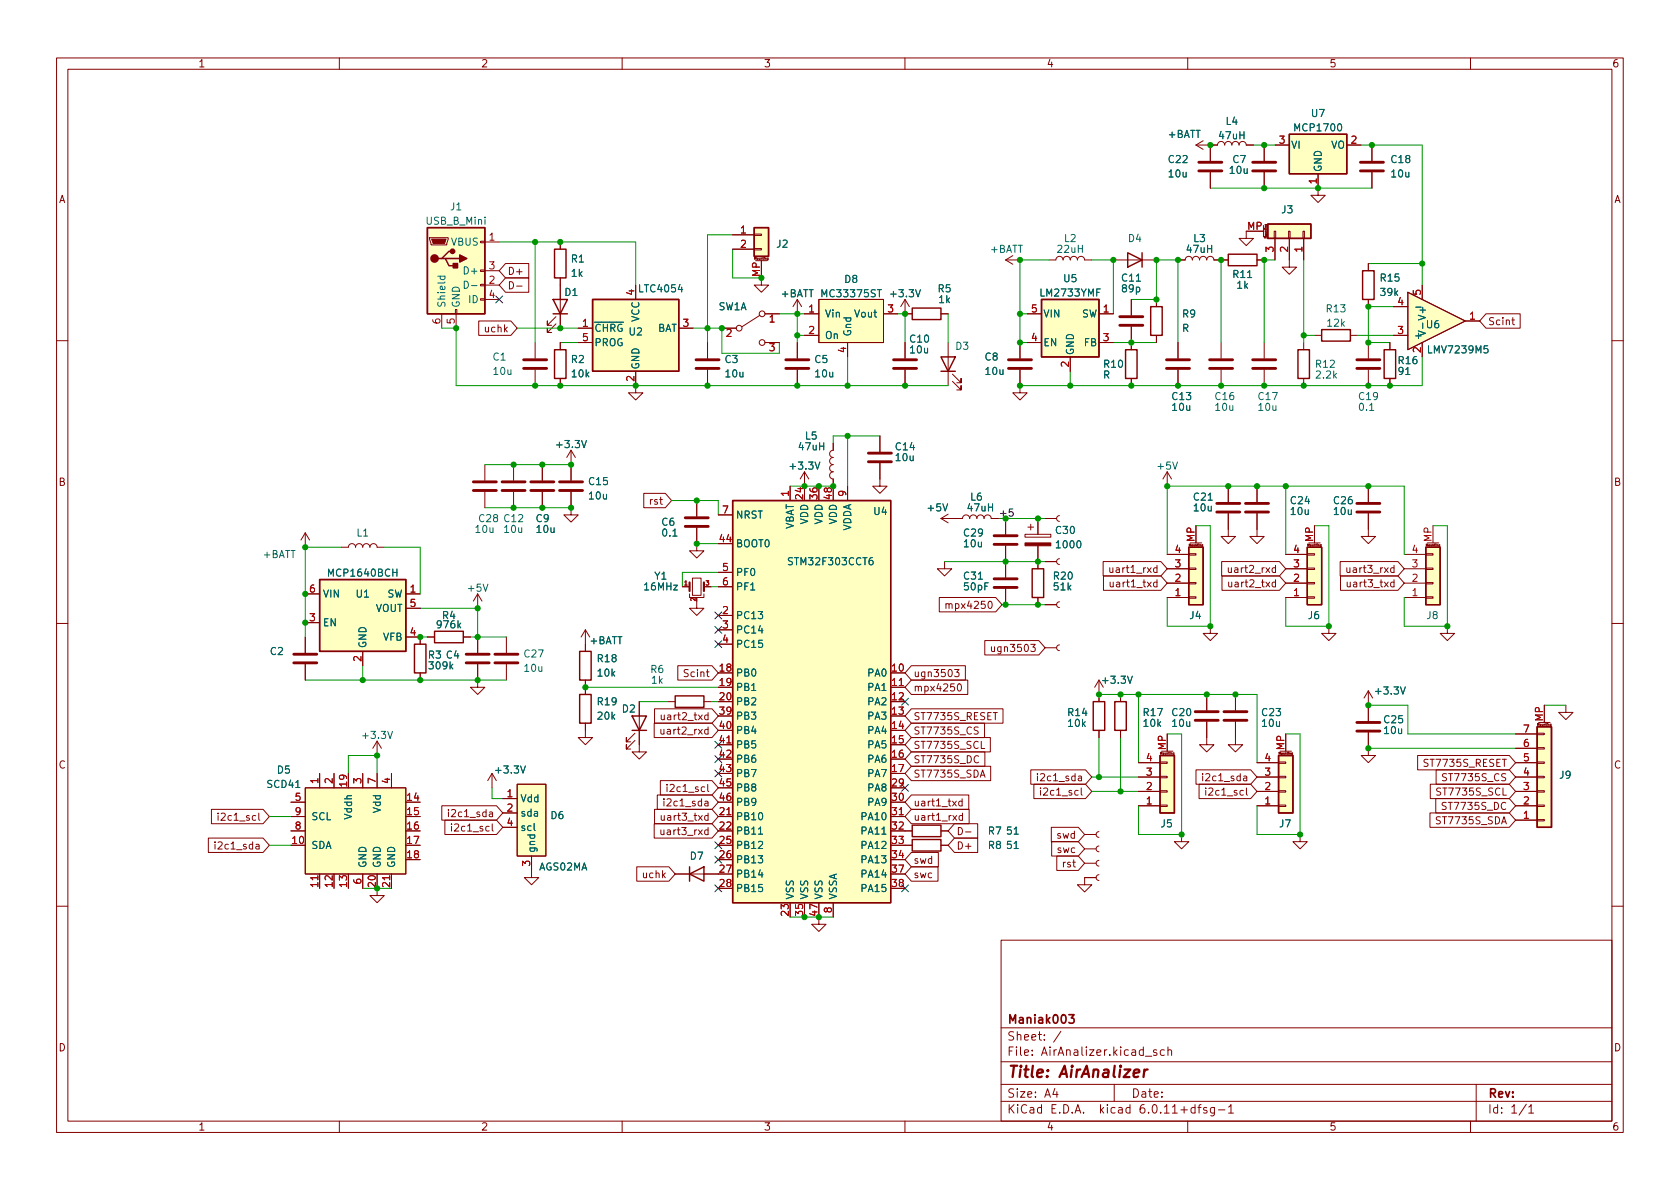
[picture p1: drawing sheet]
<svg xmlns="http://www.w3.org/2000/svg" width="297mm" height="210mm" viewBox="0 0 297 210" stroke-linecap="round" stroke-linejoin="round" font-family="sans-serif">
<g fill="none" stroke="#840000" stroke-width=".18">
<path d="M10 10.2h277v190.1h-277zM12 12.2h273v186.1h-273zM60 10.2v2M110 10.2v2M160 10.2v2M210 10.2v2M260 10.2v2M211.5 25.6h3.8a.64 .64 0 0 1 .6-.6 .64 .64 0 0 1 .6 .6 .64 .64 0 0 1 .7-.6 .64 .64 0 0 1 .6 .6 .64 .64 0 0 1 .6-.6 .64 .64 0 0 1 .7 .6 .64 .64 0 0 1 .6-.6 .64 .64 0 0 1 .6 .6h1.3M211.5 25.6l1.2 .8M212.7 24.9l-1.2 .7M214 25.6v2.8M214 30.5v2.8"/>
<path d="M223.4 39.9v2M223.5 25.6v2.8M223.5 30.5v2.8M223.9 39.7v.2l-.2-.1v-.1h.3l.1 .2M225.4 25.6h2.6M233 30.7v3.8h1.3l-1.3 1.3-1.2-1.3h1.2M238.1 25.6h2.6M242.6 25.6v2.8M242.6 30.5v2.8M75.9 42h3.3v.3l-.2 1h-2.8zM78.1 55.5v2.5M80.5 54.7h.3v.8h-.3z"/>
<path d="M80.6 55.5v2.5M84.6 56.8h5.7l1.1 1.2-1.1 1.3h-5.7zM85 52.8h.7v.3h-.7zM85 50.3h.7v.2h-.7zM85 47.7h.7v.3h-.7zM85 42.7h.7v.2h-.7zM85.7 42.8h2.6M85.7 50.4h2.6M85.7 47.9h2.6M85.7 53h2.6M89.4 49.1h4.1v2.6h-4.1l-1.1-1.3zM89.4 46.6h4.1v2.5h-4.1l-1.1-1.2z"/>
<path d="M90.1 49.8a.64 .64 0 0 1 .7 .6 .64 .64 0 0 1-.7 .7zM91.3 50.6h1M98.3 57.3l-1.5 1.5v-.8v.8h.7M98.3 56l-1.5 1.5v-.7v.7h.7M99.1 42.8v1.3M99.1 49.1v8.9M102.2 58h2.6M112.4 50.4v2.6M120 58h2.6M127.6 58h2.6M129.5 41.5h3.8M129.5 44.1h3.8"/>
<path d="M133.3 43.9h1.3v.3h-1.3zM133.3 41.4h1.3v.3h-1.3zM133.6 46.1h2M134.4 55.7l-3.2 2.1M134.6 46.1v4.3h1.3l-1.3 1.3-1.3-1.3h1.3M135.3 55.5h2.5M135.8 45.6v.3l-.2 .1M135.8 45.7h-.2l.1 .2h.1M141 53l-.8 1.2M141 53v2.5M141 53l.7 1.2M142.2 55.5h2.6"/>
<path d="M142.2 59.3h2.6M144.8 53h11.4v7.6h-11.4zM156.2 55.5h2.5M160 53v2.5h1.3M160 53l-.7 1.2M160 53l.8 1.2M166.4 55.5h1.2M177.8 46h2.5M177.8 46l1.3 .7M179.1 45.2l-1.3 .8M181.6 55.5h2.5M185.4 46h1.3a.64 .64 0 0 1 .6-.7 .64 .64 0 0 1 .7 .7 .64 .64 0 0 1 .6-.7 .64 .64 0 0 1 .6 .7 .64 .64 0 0 1 .7-.7 .64 .64 0 0 1 .6 .7 .64 .64 0 0 1 .6-.7 .64 .64 0 0 1 .7 .7h1.2"/>
<path d="M194.3 55.5h2.5M196.8 46h7.7M200 53v2.7M200 57.8v4M204.5 53v1.2M204.5 59.3v1.3M208.3 46h1.2a.64 .64 0 0 1 .7-.7 .64 .64 0 0 1 .6 .7 .64 .64 0 0 1 .7-.7 .64 .64 0 0 1 .6 .7 .64 .64 0 0 1 .6-.7 .64 .64 0 0 1 .7 .7 .64 .64 0 0 1 .6-.7 .64 .64 0 0 1 .6 .7h2.6M222.2 46h1.3M223.4 40.9h-3.1v1.3h1.3l-1.3 1.2-1.2-1.2h1.2M225.3 40.9h.3v1.3h-.3zM225.4 42.2v3.8M227.8 40.9h.3v1.3h-.3z"/>
<path d="M228 42.2v5h1.2l-1.2 1.3-1.3-1.3h1.3M230.4 40.9h.2v1.3h-.2zM230.5 42.2v3.8M232.4 59.3h1.3M238.8 59.3h1.2M241.9 46.6v1.3M241.9 53v1.2M246.4 59.3h2.5M246.4 54.2h2.5M248.9 51.7l10.2 5.1-10.2 5zM251.5 50.4v2.6M259.1 56.8h2.5"/>
<path d="M262.7 55.5h6.1v2.5h-6.1l-1.1-1.2zM267.3 56.6h.5M267.5 56.2v1l.3 .2M10 60.2h2M94.6 60.6v2.8M94.6 65.4v2.8M99.1 60.6v1.2M99.1 66.9v1.3M101 79.6v5.4M101 79.6l-.8 1.3M101 79.6l.7 1.3M102.2 60.6h2.6"/>
<path d="M112.4 65.7v3.8h1.3l-1.3 1.2-1.3-1.2h1.3M125.1 60.6v2.8M125.1 65.4v2.8M135.3 60.6h2.5M141 60.6v2.8M141 65.4v2.8M147.3 78.4v1.2a.64 .64 0 0 0-.6 .7 .64 .64 0 0 0 .6 .6 .64 .64 0 0 0-.6 .6 .64 .64 0 0 0 .6 .7 .64 .64 0 0 0-.6 .6 .64 .64 0 0 0 .6 .6 .64 .64 0 0 0-.6 .7 .64 .64 0 0 0 .6 .6v3.8M149.9 60.6v2.5M155.6 77.1v2.8M160 60.6v2.8M160 65.4v2.8M167.6 60.6v7.6"/>
<path d="M168.4 67.4l1.5 1.6v-.8v.8h-.7M168.4 66.2l1.5 1.5v-.8v.8h-.7M180.3 65.4v4.1h1.3l-1.3 1.2-1.2-1.2h1.2M180.3 60.6v2.8M181.6 60.6h2.5M189.2 63.1v2.6M194.3 60.6h2.5M200 66.9v1.3M208.3 60.6v2.8M208.3 65.4v2.8M215.9 60.6v2.8M215.9 65.4v2.8"/>
<path d="M223.5 60.6v2.8M223.5 65.4v2.8M230.5 60.6v1.2M230.5 66.9v1.3M241.9 60.6v2.8M241.9 65.4v2.8M245.7 60.6v1.2M245.7 66.9v1.3M251.5 60.6v2.5M285 60.2h2M54 94.2l-.8 1.3M54 94.2v2.6"/>
<path d="M54 94.2l.7 1.3M60.3 96.8h1.3a.64 .64 0 0 1 .6-.7 .64 .64 0 0 1 .7 .7 .64 .64 0 0 1 .6-.7 .64 .64 0 0 1 .6 .7 .64 .64 0 0 1 .7-.7 .64 .64 0 0 1 .6 .7 .64 .64 0 0 1 .6-.7 .64 .64 0 0 1 .7 .7h1.2M85.7 82.2v2.8M85.7 87v2.8M90.8 82.2v2.8M90.8 87v2.8M95.9 82.2v2.8M95.9 87v2.8M101 87v4.1h1.2l-1.2 1.2-1.3-1.2h1.3M113.8 87.2h3.8l1.1 1.3-1.1 1.3h-3.8zM123.2 93.3v4.1h1.3l-1.3 1.3-1.3-1.3h1.3M123.2 88.5v2.8"/>
<path d="M127 96.1h2.5M127 91.1h2.5M139.7 86v2.5M142.2 83.4v5.1M142.2 83.4l-.7 1.3M142.2 83.4l.8 1.3M144.8 86v2.5M149.9 86v2.5M155.6 81.9v4.1h1.2l-1.2 1.2-1.3-1.2h1.3M166.4 91.7h3.8a.64 .64 0 0 1 .6-.6 .64 .64 0 0 1 .6 .6 .64 .64 0 0 1 .7-.6 .64 .64 0 0 1 .6 .6 .64 .64 0 0 1 .7-.6 .64 .64 0 0 1 .6 .6 .64 .64 0 0 1 .6-.6 .64 .64 0 0 1 .7 .6h1.2M166.4 91.7l1.2 .8M167 99.3v1.3h1.3l-1.3 1.2-1.3-1.2h1.3"/>
<path d="M167.6 90.9l-1.2 .8M177.8 91.7v2.8M177.8 96.5v5.6M181.2 94.5h4.6v.5h-4.6zM181.7 93.2h1.1M182.2 92.7v1M183.5 91.7v2.8M183.5 96.5v4.1M184.8 91.7h2M184.8 99.3h2M187.3 91.2l-.3 .1-.2 .4 .2 .3 .3 .2M187.3 98.8l-.3 .1-.2 .4 .2 .4 .3 .1"/>
<path d="M195 99.3h10.3l1.1 1.3-1.1 1.2h-10.3zM204.6 100v1.2M206.4 83.4l-.8 1.3M206.4 83.4v2.6M206.4 83.4l.7 1.3M206.4 98h3.8M210.2 97.9h1.3v.3h-1.3zM210.4 96h2.1M211.5 93v3M212.6 96.5h-.1v-.2h.1v.3l-.1 .1M216 99.3h10.2l1.1 1.3-1.1 1.2h-10.2zM217.2 90.8v4.1h1.2l-1.2 1.2-1.3-1.2h1.3"/>
<path d="M217.2 86v2.8M222.2 90.8v4.1h1.3l-1.3 1.2-1.2-1.2h1.2M222.2 86v2.8M225.5 100v1.2M227.3 98h3.8M231.1 97.9h1.3v.3h-1.3zM231.4 96h2M232.4 93v3M233.6 96.5h-.2l.1-.2h.1v.3l-.2 .1M237 99.3h10.2l1.1 1.3-1.1 1.2h-10.2zM241.9 90.8v4.1h1.3l-1.3 1.2-1.2-1.2h1.2M241.9 86v2.8"/>
<path d="M246.5 100v1.2M248.3 98h3.8M252.1 97.9h1.3v.3h-1.3zM252.3 96h2.1M253.4 93v3M254.6 96.5h-.2v-.2h.2v.3l-.2 .1M10 110.2h2M54 105h2.5M54 110.1h2.5M54 112.6v2.8M54 117.5v2.8M64.1 115.2v2.5"/>
<path d="M71.8 112.6h2.5v1.3M71.8 105h2.5M71.8 107.6h2.5M74.3 119v1.3M75.6 112.6h1.2M81.9 112.6h1.3M84.5 117.5v4h1.2l-1.2 1.3-1.3-1.3h1.3M84.5 105v2.6M84.5 112.6v2.8M84.5 105l-.8 1.3M84.5 105l.7 1.3M89.5 112.6v2.8"/>
<path d="M89.5 117.5v2.8M103.5 111.4v3.8M103.5 111.4l-.8 1.2M103.5 111.4l.8 1.2M119.8 117.7h6.1l1.1 1.3-1.1 1.3h-6.1zM120.6 103.8h1.3M121.9 105v.7h2.6v-.7M122.4 102.2h1.6v3.1h-1.6zM123.2 106.3v1.3h1.3l-1.3 1.2-1.3-1.2h1.3M124.5 103.8h1.2M124.9 118.8h.5M125.1 118.4v1.1l.3 .2"/>
<path d="M127 119h2.5M127 108.8h2.5M127 111.4h2.5M127 113.9h2.5M127 101.2h2.5M127 103.8h2.5M157.5 119h2.5M161.1 117.7h9.6v2.6h-9.6l-1.1-1.3zM166.1 105.7h10l1.1 1.2-1.1 1.3h-10zM168.8 118.4h.8l-.5 .5 .4 .1v.5l-.2 .2-.5-.2M174.1 113.3h9.6l1.1 1.2-1.1 1.3h-9.6zM174.8 106.4l.2-.1a.68 .68 0 0 1 .4 .7 .68 .68 0 0 1-.4 .6l-.2-.1-.1-.4z"/>
<path d="M177.8 104.1v2.8M182.3 113.9h.7l-.4 .5 .4 .1v.6l-.2 .1-.5-.1M183.5 105.7v1.2M184.8 114.5h2M184.8 106.9h2M187.3 114l-.3 .2-.2 .3 .2 .4 .3 .2M187.3 106.4l-.3 .2-.2 .3 .2 .4 .3 .1M195.1 101.8h10.2l1.1 1.3-1.1 1.3h-10.2zM204.6 103l-.4-.1-.2 .3 .1 .5h.5M204.6 100.5l-.4-.1-.2 .2 .1 .6h.5M204.6 102.5v1.3M206.4 105.7h3.8"/>
<path d="M206.4 103.1h3.8M206.4 100.6h3.8M210.2 100.5h1.3v.2h-1.3zM210.2 103h1.3v.2h-1.3zM210.2 105.5h1.3v.3h-1.3zM214 110.7v1.3h1.3l-1.3 1.3-1.3-1.3h1.3M216.1 101.8h10.1l1.1 1.3-1.1 1.3h-10.1zM225.5 103l-.3-.1-.3 .3 .1 .5h.5M225.5 100.5l-.3-.1-.3 .2 .1 .6h.5M225.5 102.5v1.3M227.3 105.7h3.8M227.3 103.1h3.8"/>
<path d="M227.3 100.6h3.8M231.1 100.5h1.3v.2h-1.3zM231.1 103h1.3v.2h-1.3zM231.1 105.5h1.3v.3h-1.3zM234.9 110.7v1.3h1.3l-1.3 1.3-1.2-1.3h1.2M237 101.8h10.2l1.1 1.3-1.1 1.3h-10.2zM246.5 100.5l-.4-.1-.2 .2 .1 .6h.5M246.5 103l-.4-.1-.2 .3 .1 .5h.5M246.5 102.5v1.3M248.3 105.7h3.8M248.3 103.1h3.8M248.3 100.6h3.8"/>
<path d="M252.1 100.5h1.3v.2h-1.3zM252.1 103h1.3v.2h-1.3zM252.1 105.5h1.3v.3h-1.3zM255.9 110.7v1.3h1.3l-1.3 1.3-1.3-1.3h1.3M285 110.2h2M54 139.3h17.8v15.3h-17.8zM56.5 136.8v2.5M59.1 136.8v2.5M61.6 136.8v2.5M64.1 136.8v2.5M66.7 131.1v2.5M66.7 136.8v2.5"/>
<path d="M66.7 131.1l-.8 1.2M66.7 131.1l.7 1.2M69.2 136.8v2.5M87 136.8l-.8 1.2M87 136.8v2.5M87 136.8l.8 1.2M91.4 138.7h5.1v12.7h-5.1zM103.5 127.9v2.5h1.3l-1.3 1.3-1.3-1.3h1.3M103.5 120.3v2.5M112.3 130.9l-1.6 1.6v-.8v.8h.8M112.3 129.7l-1.6 1.5v-.8v.8h.8M113 124.1v8.9h1.3l-1.3 1.2-1.2-1.2h1.2"/>
<path d="M115.7 127.9h10.2l1.1 1.3-1.1 1.2h-10.2zM115.7 125.3h10.2l1.1 1.3-1.1 1.3h-10.2zM116.8 138h9.1l1.1 1.3-1.1 1.3h-9.1zM118.1 124.1h1.3M124.5 124.1h1.2M124.6 139.2l-.4-.1-.2 .3 .1 .5h.5M125.1 138.7v1.1l.2 .2M125.2 126.5l-.4-.1-.2 .3 .1 .5h.5M125.2 129h-.4l-.2 .2 .1 .6h.5M125.2 126v1.3M125.2 128.5v1.3M127 121.5h2.5"/>
<path d="M127 124.1h2.5M127 126.6h2.5M127 129.2h2.5M127 131.7h2.5M127 134.2h2.5M127 136.8h2.5M127 139.3h2.5M157.5 121.5h2.5M157.5 124.1h2.5M157.5 126.6h2.5M157.5 129.2h2.5M157.5 131.7h2.5"/>
<path d="M157.5 134.2h2.5M157.5 136.8h2.5M157.5 139.3h2.5M161.1 127.9h13v2.5h-13l-1.1-1.2zM161.1 120.3h10v2.5h-10l-1.1-1.3zM161.1 125.3h16.2v2.6h-16.2l-1.1-1.3zM161.1 133h13v2.5h-13l-1.1-1.3zM161.1 135.5h14.1v2.5h-14.1l-1.1-1.2zM161.1 130.4h14v2.6h-14l-1.1-1.3zM169.4 121l.2-.1a.68 .68 0 0 1 .4 .7 .68 .68 0 0 1-.4 .6 .84 .84 0 0 1-.2-1.2zM173 128.6l-.5-.1-.3 .3 .2 .3 .5 .2v.4l-.2 .1h-.5M173 133.7a.6 .6 0 0 0-.8 .5 .6 .6 0 0 0 .6 .7l.2-.1"/>
<path d="M173.3 137.4l.4-1.2 .5 1.2M173.4 137.1h.6M173.5 131.1v1.3h.6M175.6 126h.7M182.3 136.1h9.6l1.1 1.3-1.1 1.3h-9.6zM182.8 138.7h9.1l1.1 1.2-1.1 1.3h-9.1zM190.6 139.8h-.3l-.3 .2 .1 .6h.5M190.7 137.3h.5v.8M191.2 139.3v1.1l.2 .2M191.2 137.5l-.4 .1-.2 .2 .2 .3 .4-.1M193.5 121.5l.8-1.2v3.8M194.3 129.2v1.2"/>
<path d="M198.1 122.8v1.3M198.1 129.2v1.2M201.3 139.9h3.8M201.3 137.4h3.8M201.3 134.9h3.8M205.1 134.7h1.3v.3h-1.3zM205.1 137.3h1.3v.2h-1.3zM205.1 139.8h1.3v.3h-1.3zM205.4 132.8h2M206.4 129.8v3M207.6 133.4h-.2v-.2l.2-.1v.3l-.2 .1M211.5 136.1h9.6l1.1 1.3-1.1 1.3h-9.6z"/>
<path d="M212 138.7h9.1l1.1 1.2-1.1 1.3h-9.1zM213.4 127.6v4.1h1.2l-1.2 1.3-1.3-1.3h1.3M213.4 122.8v2.8M218.4 127.6v4.1h1.3l-1.3 1.3-1.2-1.3h1.2M218.4 122.8v2.8M219.8 139.8h-.3l-.3 .2 .2 .6h.4M219.9 137.3h.5v.8M220.4 139.3v1.1l.2 .2M220.4 137.5l-.4 .1-.2 .2 .2 .3 .4-.1M222.2 139.9h3.9M222.2 137.4h3.9M222.2 134.9h3.9"/>
<path d="M226.1 134.7h1.2v.3h-1.2zM226.1 137.3h1.2v.2h-1.2zM226.1 139.8h1.2v.3h-1.2zM226.3 132.8h2M227.3 129.8v3M228.5 133.4h-.1v-.2l.1-.1v.3l-.1 .1M241.9 129.5v4.1h1.3l-1.3 1.3-1.2-1.3h1.2M241.9 122.2v5.3M241.9 122.2l-.7 1.2M241.9 122.2l.8 1.2M250.7 133.6h16.2l1.1 1.3-1.1 1.2h-16.2zM252.9 138.7h14l1.1 1.2-1.1 1.3h-14z"/>
<path d="M253.9 136.1h13l1.1 1.3-1.1 1.3h-13zM265.6 134.3h.7M265.7 139.3v1.3h.6M266.2 136.9l-.5-.1-.2 .2 .1 .3 .6 .3v.4l-.2 .1-.5-.1M268 139.9h3.8M268 137.4h3.8M268 134.9h3.8M268 132.3h3.8M268 129.8h3.8M271.8 129.7h1.2v.2h-1.2zM271.8 132.2h1.2v.3h-1.2zM271.8 134.7h1.2v.3h-1.2z"/>
<path d="M271.8 137.3h1.2v.2h-1.2zM271.8 139.8h1.2v.3h-1.2zM272 127.8h2.1M273 124.7v3.1M274.2 128.3h-.1v-.2h.1v.3h-.1M276.9 124.7v1.3h1.2l-1.2 1.2-1.3-1.2h1.3M36.8 148.2h9.7l1.1 1.3-1.1 1.2h-9.7zM37.4 143.1h9.1l1.1 1.3-1.1 1.3h-9.1zM45.2 144.3l-.3-.1-.3 .3 .1 .5h.5M45.3 149.4h.5v.7M45.8 143.8v1.1l.1 .2M45.8 149.6l-.4 .1-.2 .1 .2 .3h.4"/>
<path d="M51.4 144.4h2.6M51.4 146.9h2.6M51.4 149.5h2.6M51.4 141.9h2.6M56.5 154.6v2.5M59.1 154.6v2.5M61.6 154.6v2.5M64.1 154.6v2.5M66.7 154.6v3.8h1.2l-1.2 1.2-1.3-1.2h1.3M69.2 154.6v2.5M71.8 144.4h2.5M71.8 146.9h2.5"/>
<path d="M71.8 149.5h2.5M71.8 152h2.5M71.8 141.9h2.5M78.1 142.5h9.7l1.1 1.3-1.1 1.2h-9.7zM78.7 145h9.1l1.1 1.3-1.1 1.3h-9.1zM86.5 146.2l-.4-.1-.2 .3 .1 .5h.5M86.5 143.6h.5l.1 .8M87 145.7v1.1l.2 .2M87.1 143.9h-.4l-.2 .2 .2 .3h.4M88.9 141.2h2.5M88.9 143.8h2.5M88.9 146.3h2.5"/>
<path d="M94 151.4v3.8h1.2l-1.2 1.3-1.3-1.3h1.3M112.6 153.3h5.7l1.1 1.3-1.1 1.2h-5.7zM115.7 145.7h10.2l1.1 1.2-1.1 1.3h-10.2zM115.7 143.1h10.2l1.1 1.3-1.1 1.3h-10.2zM116.2 140.6h9.7l1.1 1.3-1.1 1.2h-9.7zM119.4 154.6h10.1M124.6 141.7h.5l.1 .8M125.2 146.8h-.4l-.2 .2 .1 .5h.5M125.2 142h-.4l-.2 .2 .2 .3h.4M125.2 144.3l-.4-.1-.2 .3 .1 .5h.5M125.2 143.8v1.3M125.2 146.3v1.3"/>
<path d="M127 144.4h2.5M127 146.9h2.5M127 149.5h2.5M127 152h2.5M127 157.1h2.5M127 141.9h2.5M139.7 159.6v2.6M142.2 159.6v2.6M144.8 159.6v3.8h1.2l-1.2 1.3-1.3-1.3h1.3M147.3 159.6v2.6M157.5 144.4h2.5M157.5 146.9h3.8"/>
<path d="M157.5 149.5h3.8M157.5 152h2.5M157.5 154.6h2.5M157.5 157.1h2.5M157.5 141.9h2.5M161.1 150.7h4.8v2.6h-4.8l-1.1-1.3zM161.1 153.3h4.7v2.5h-4.7l-1.1-1.2zM161.1 140.6h10.2v2.5h-10.2l-1.1-1.2zM161.1 143.1h10.3v2.6h-10.3l-1.1-1.3zM166.4 146.9h1.2M166.4 149.5h1.2M168.8 145.7h4.1v2.5h-4.1l-1.2-1.3z"/>
<path d="M168.8 148.2h4.1v2.5h-4.1l-1.2-1.2zM169.4 146.3a.64 .64 0 0 1 .8 .7 .64 .64 0 0 1-.8 .6zM170.1 141.7h-.4l-.2 .2 .1 .6h.5M170.1 141.2v1.3M170.2 144.3l-.4-.1-.2 .3 .1 .5h.5M170.2 143.8v1.3M170.7 147.1h1M185.9 146.3h4.8l1.1 1.3-1.1 1.2h-4.8zM185.9 148.8h4.8l1.1 1.3-1.1 1.3h-4.8zM186.8 151.4h3.9l1.1 1.2-1.1 1.3h-3.9zM191.8 152.6h2M191.8 147.6h2"/>
<path d="M191.8 150.1h2M193.8 155.2h-2v1.3h1.2l-1.2 1.2-1.3-1.2h1.3M194.3 152.1l-.3 .2-.2 .3 .2 .4 .3 .2M194.3 147.1l-.3 .1-.2 .4 .2 .3 .3 .2M194.3 154.7l-.3 .1-.2 .4 .2 .3 .3 .2M194.3 149.6l-.3 .1-.2 .4 .2 .4 .3 .1M201.3 142.5h3.8M205.1 142.4h1.3v.2h-1.3zM208.9 147.6v1.2h1.3l-1.3 1.3-1.3-1.3h1.3M222.2 142.5h3.9M226.1 142.4h1.2v.2h-1.2zM229.9 147.6v1.2h1.2l-1.2 1.3-1.3-1.3h1.3"/>
<path d="M252.8 143.8h14.1l1.1 1.2-1.1 1.3h-14.1zM253.9 141.2h13l1.1 1.3-1.1 1.3h-13zM265.5 145.7l.4-1.3 .4 1.3M265.6 145.3h.6M266.2 142a.6 .6 0 0 0-.8 .4 .6 .6 0 0 0 .6 .8l.2-.2M268 142.5h3.8M268 145h3.8M271.8 142.4h1.2v.2h-1.2zM271.8 144.9h1.2v.3h-1.2zM10 160.2h2M177 166.3h108v32h-108zM285 160.2h2"/>
<path d="M60 198.3v2M110 198.3v2M160 198.3v2M177 194.8h108M177 191.8h108M177 187.8h108M177 181.8h108M182.5 186.5v.1M182.5 185.7v.1M184.6 183.8v.1M184.6 183v.1M187.6 182.4l-1.3 1.9"/>
<path d="M197 191.8v3M205.9 185.7l-.5-.1-.3 .3v.4l.2 .3h.6M206.5 185.8l.2-.2 .4 .1v.9M206.5 185.1v1.5M210 198.3v2M215.4 196.3h1.2M217.2 195.8l.4-.5v1.5M217.2 196.8h.9M260 198.3v2M261 191.8v6.5M270.3 195.8l.4-.5v1.5M270.3 196.8h.9"/>
<circle cx="130.7" cy="58" r=".51"/>
<circle cx="134.7" cy="55.5" r=".51"/>
<circle cx="134.7" cy="60.6" r=".51"/>
</g>
<path d="M189 179.4h.9l-.5 .6 .4 .1v.7l-.2 .1h-.4l-.2-.1" fill="none" stroke="#840000" stroke-width=".3"/>
<g fill="none" stroke="#840000" stroke-width=".51">
<path d="M212 30.2h4M212 28.7h4M221.5 30.2h4.1M221.5 28.7h4.1M240.5 30.2h4.1M240.5 28.7h4.1M198 57.5h4.1M198 56h4.1M92.6 65.1h4M92.6 63.6h4M123.1 65.1h4M123.1 63.6h4"/>
<path d="M138.9 65.1h4.1M138.9 63.6h4.1M158 65.1h4.1M158 63.6h4.1M178.3 65.1h4.1M178.3 63.6h4.1M206.2 65.1h4.1M206.2 63.6h4.1M213.9 65.1h4M213.9 63.6h4M221.5 65.1h4.1M221.5 63.6h4.1"/>
<path d="M239.9 65.1h4.1M239.9 63.6h4.1M83.7 86.7h4.1M83.7 85.2h4.1M88.8 86.7h4M88.8 85.2h4M93.9 86.7h4M93.9 85.2h4M98.9 86.7h4.1M98.9 85.2h4.1M121.2 93.1h4M121.2 91.6h4"/>
<path d="M153.5 81.7h4.1M153.5 80.1h4.1M175.8 96.3h4M175.8 94.7h4M215.1 90.5h4.1M215.1 89h4.1M220.2 90.5h4.1M220.2 89h4.1M239.9 90.5h4.1M239.9 89h4.1M51.9 117.2h4.1M51.9 115.7h4.1"/>
<path d="M82.4 117.2h4.1M82.4 115.7h4.1M87.5 117.2h4.1M87.5 115.7h4.1M175.8 103.9h4M175.8 102.4h4M211.3 127.4h4.1M211.3 125.9h4.1M216.4 127.4h4.1M216.4 125.9h4.1M239.9 129.3h4.1M239.9 127.8h4.1"/>
</g>
<g fill="none" stroke="#006464" stroke-width=".18">
<path d="M85.8 38.4v.1M85.8 38.8v.9M236.6 22l.2-.1a.68 .68 0 0 1 .4 .6 .68 .68 0 0 1-.4 .7l-.2-.2-.1-.3zM77.4 48.8h1.3M77.9 48.8l-.1 .4 .3 .2 .5-.1v-.5M82.1 49.7a.64 .64 0 0 1 .7 .7 .64 .64 0 0 1-.7 .6zM83.4 50.5h.9M105.1 57h5.1M120.2 50.3l-.3 .9h.8M155.1 51.2h.7M155.5 51.2v1.3M161.9 51.2l.4 1.3 .4-1.3"/>
<path d="M194.5 51.1h-.6v1.3M200.9 49.7h.7M220.6 49.1h.7M250.3 54.3h1M102.8 77.9l.5 1.3 .4-1.3M242.2 72.6h.7M248.5 66.2h.8M263 61.1h-.6v.7l.2-.2 .4 .1 .1 .2-.1 .4-.1 .1-.5-.1M119 94.8h.7M144.1 81.7l.4 1.3 .5-1.3M154.3 98.6l-.4 .1a.86 .86 0 0 0 0 1.2l.4-.1 .1-.5-.3-.2-.3 .1-.1 .1M166.7 89.1l.4 1.3 .4-1.3"/>
<path d="M190.5 95.7l.2-.1a.68 .68 0 0 1 .4 .7 .68 .68 0 0 1-.4 .6l-.2-.1-.1-.4zM207.3 81.7l.5 1.3 .4-1.3M213.6 88.5h.7M69.5 101.2h.7M70.2 100.6v1.3M79.7 117.8l.4 .5M80.1 117.5l-.5 .4M81.1 110.6l.4 .4M81.5 110.2l-.5 .5M85.4 103.3l.4 1.3 .5-1.3M173 102.4h.7M199.4 119.6l.4 1.2 .4-1.2"/>
<path d="M52.3 139.3h.7M68.5 129.3l.5 1.3 .4-1.3M92 135.4l.5 1.3 .4-1.3M247.6 121.5l.4 1.2 .5-1.2M94.4 145.6v1.1l.2 .2M134.1 147.5h.7M155.9 147.5h.8M179.3 147.5h.7M179.3 150h.7"/>
</g>
<path d="M128.5 58.3l.5-.1 .3 .4-.8 .9h.8M136.2 56l.3-.3v1.3M136.1 60.8h.8l-.4 .5 .3 .1v.5l-.2 .1-.5-.1M128.5 131.4h.7M159 121.2h.7M56.2 154.9v.7M68.9 154.9v.7M128.5 144.1h.7M159 144.1h.7" fill="none" stroke="#a90000" stroke-width=".18"/>
<g fill="#ffffc2" stroke="#ffffc2" stroke-width=".18">
<path d="M144.8 53h11.4v7.6h-11.4z"/>
<path d="M129.5 88.5h28v71.1h-28z"/>
<path d="M54 139.3h17.8v15.3h-17.8z"/>
<path d="M248.9 51.7l10.2 5.1-10.2 5z"/>
<path d="M91.4 138.7h5.1v12.7h-5.1z"/>
<path d="M184.1 53h10.2v10.1h-10.2z"/>
<path d="M133.3 40.3h2.6v5h-2.6z"/>
<path d="M205.1 133.6h2.5v10.2h-2.5z"/>
<path d="M231.1 96.8h2.6v10.1h-2.6z"/>
<path d="M226.1 133.6h2.5v10.2h-2.5z"/>
<path d="M210.2 96.8h2.5v10.1h-2.5z"/>
<path d="M252.1 96.8h2.5v10.1h-2.5z"/>
<path d="M271.8 128.5h2.5v17.8h-2.5z"/>
<path d="M75.6 40.3h10.1v15.2h-10.1z"/>
<path d="M228 23.7h10.1v7h-10.1z"/>
<path d="M56.5 102.5h15.3v12.7h-15.3z"/>
<path d="M104.8 53h15.2v12.7h-15.2z"/>
<path d="M224.2 39.6h7.6v2.6h-7.6z"/>
</g>
<g fill="none" stroke="#840000" stroke-width=".25">
<path d="M224.2 39.6h7.6v2.6h-7.6zM228 23.7h10.1v7h-10.1zM75.6 40.3h10.1v15.2h-10.1zM78.1 45.7h.6l.7 1.3h1.2M78.7 45.7h2.6M80 44.4h-.6l-1.3 1.3h-.6M97.8 53h2.5l-1.2 2.5zM97.8 55.5h2.5M98 44.1h2.1v5h-2.1zM104.8 53h15.2v12.7h-15.2zM133.3 40.3h2.6v5h-2.6zM161.3 54.5h5.1v2h-5.1z"/>
<path d="M184.1 53h10.2v10.1h-10.2zM199.4 44.7l2.5 1.3-2.5 1.2zM201.9 44.7v2.5M203.5 54.2h2v5.1h-2zM217.2 45h5v2h-5zM233.7 58.3h5.1v2h-5.1zM240.9 47.9h2.1v5.1h-2.1zM98 61.8h2.1v5.1h-2.1zM166.4 63.1h2.5l-1.3 2.6zM166.4 65.7h2.5M199 61.8h2v5.1h-2zM229.5 61.8h2v5.1h-2z"/>
<path d="M244.7 61.8h2.1v5.1h-2.1zM129.5 88.5h28v71.1h-28zM210.2 96.8h2.5v10.1h-2.5zM231.1 96.8h2.6v10.1h-2.6zM252.1 96.8h2.5v10.1h-2.5zM56.5 102.5h15.3v12.7h-15.3zM73.3 113.9h2v5.1h-2zM76.8 111.6h5.1v2.1h-5.1zM102.5 115.2h2v5.1h-2zM182.5 100.6h2v5.1h-2zM102.5 122.8h2v5.1h-2zM111.8 126.6h2.5l-1.3 2.6z"/>
<path d="M111.8 129.2h2.5M119.4 123.1h5.1v2h-5.1zM193.3 124.1h2v5.1h-2zM197.1 124.1h2v5.1h-2zM205.1 133.6h2.5v10.2h-2.5zM226.1 133.6h2.5v10.2h-2.5zM271.8 128.5h2.5v17.8h-2.5zM121.9 154.6l2.6-1.3v2.5zM121.9 153.3v2.5M161.3 148.5h5.1v2h-5.1zM161.3 145.9h5.1v2h-5.1z"/>
</g>
<g fill="#840000" stroke="#840000" stroke-width=".18">
<path d="M181.2 96h4.6v.5h-4.6z"/>
<path d="M76.3 42.3h2.6l-.3 .7h-2z"/>
</g>
<g fill="#840000" stroke="#840000" stroke-width=".25">
<path d="M81.3 45.1l1.2 .6-1.2 .6z"/>
<path d="M80.1 46.6h.8v.8h-.8z"/>
<circle cx="76.8" cy="45.7" r=".63"/>
<circle cx="80" cy="44.4" r=".38"/>
</g>
<path d="M121.9 103v1.5M124.5 103v1.5" fill="none" stroke="#840000" stroke-width=".38"/>
<path d="M179.1 90h-.6l-.1 .6 .2-.1 .4 .1 .1 .1v.5l-.2 .1-.5-.1" fill="none" stroke="#0f0f0f" stroke-width=".18"/>
<g fill="none" stroke="#009600" stroke-width=".18">
<path d="M214 33.3h28.6M221.6 25.6h3.8M240.7 25.6h10.8v24.8M78.1 58h2.5v10.2h87M88.3 42.8h24.1v7.6M91.4 58h10.8M94.6 42.8v17.8M122.6 58h5v4.5h10.2v-1.9M129.5 44.1v5h5.1M129.5 41.5h-4.4v19.1M137.8 55.5h4.4M141 59.3h1.2"/>
<path d="M141 55.5v5.1M158.7 55.5h1.3v5.1M167.6 55.5v5.1M180.3 55.5h1.3M185.4 46h-5.1v14.6h1.3M193 46h3.8v9.5M200 53h4.5v-7h3.8v14.6M215.9 46v14.6M225.4 46h-1.9v14.6M230.5 46v14.6M230.5 59.3h1.9M240 59.3h6.4"/>
<path d="M241.9 46.6h9.6M246.4 54.2h-4.5v6.4h3.8M99.1 60.6h3.1M149.9 63.1v5.1M149.9 77.1v8.9M155.6 77.1h-8.3v1.3M189.2 65.7v2.5M196.8 60.6h7.7M251.5 63.1v5.1h-71.2M60.3 96.8h-6.3v15.8M67.9 96.8h6.4v8.2M85.7 89.8h15.3"/>
<path d="M85.7 82.2h15.3M118.7 88.5h8.3v2.6M123.2 96.1h3.8M139.7 86h7.6M167 99.3h17.8M177.8 91.7h7M206.4 98v-12h41.9v12M211.5 93h2.5v17.7h-7.6v-5M227.3 86v12M232.4 93h2.5v17.7h-7.6v-5M253.4 93h2.5v17.7h-7.6v-5M64.1 117.7v2.6"/>
<path d="M74.3 107.6h10.2v5M74.3 112.6h1.3M83.2 112.6h6.3M125.7 103.8h1.3M127 101.2h-6.4v2.6M177.2 106.9h7.6M54 120.3h35.5M61.6 136.8v-3.2h5.1v3.2M87 139.3v1.9h1.9M103.5 121.5h23.5M113 124.1h5.1M125.7 124.1h1.3"/>
<path d="M193 139.9h8.3M193 137.4h8.3M194.3 122.8h27.9v12.1M194.3 130.4v7M198.1 130.4v9.5M201.3 122.8v12.1M206.4 129.8h2.5v17.8h-7.6v-5.1M227.3 129.8h2.6v17.8h-7.7v-5.1M241.9 124.7h7v5.1h19.1M241.9 132.3h26.1M273 124.7h3.9M47.6 144.4h3.8"/>
<path d="M47.6 149.5h3.8M64.1 157.1h5.1M139.7 162.2h7.6"/>
</g>
<g fill="none" stroke="#000084" stroke-width=".18">
<path d="M87.7 52.3l1.2 1.3M88.9 52.3l-1.2 1.3M126.4 113.3l1.2 1.2M126.4 108.2l1.2 1.2M126.4 110.8l1.2 1.2M127.6 113.3l-1.2 1.2M127.6 108.2l-1.2 1.2M127.6 110.8l-1.2 1.2M126.4 133.6l1.2 1.2M126.4 136.2l1.2 1.2M126.4 131.1l1.2 1.2M127.6 133.6l-1.2 1.2"/>
<path d="M127.6 136.2l-1.2 1.2M127.6 131.1l-1.2 1.2M159.4 138.7l1.2 1.2M159.4 123.5l1.2 1.2M160.6 138.7l-1.2 1.2M160.6 123.5l-1.2 1.2M126.4 148.9l1.2 1.2M126.4 151.4l1.2 1.2M126.4 156.5l1.2 1.2M127.6 156.5l-1.2 1.2M127.6 148.9l-1.2 1.2M127.6 151.4l-1.2 1.2"/>
<path d="M159.4 156.5l1.2 1.2M160.6 156.5l-1.2 1.2"/>
</g>
<g fill="#009600" stroke="#009600" stroke-width=".18">
<circle cx="95.9" cy="82.2" r=".46"/>
<circle cx="90.8" cy="82.2" r=".46"/>
<circle cx="54" cy="110.1" r=".46"/>
<circle cx="54" cy="96.8" r=".46"/>
<circle cx="54" cy="105" r=".46"/>
<circle cx="74.3" cy="112.6" r=".46"/>
<circle cx="74.3" cy="120.3" r=".46"/>
<circle cx="90.8" cy="89.8" r=".46"/>
<circle cx="84.5" cy="112.6" r=".46"/>
<circle cx="84.5" cy="107.6" r=".46"/>
<circle cx="95.9" cy="89.8" r=".46"/>
<circle cx="101" cy="89.8" r=".46"/>
<circle cx="103.5" cy="121.5" r=".46"/>
<circle cx="101" cy="82.2" r=".46"/>
<circle cx="99.1" cy="58" r=".46"/>
<circle cx="99.1" cy="68.2" r=".46"/>
<circle cx="80.6" cy="58" r=".46"/>
<circle cx="94.6" cy="42.8" r=".46"/>
<circle cx="99.1" cy="42.8" r=".46"/>
<circle cx="94.6" cy="68.2" r=".46"/>
<circle cx="144.8" cy="162.2" r=".46"/>
<circle cx="142.2" cy="162.2" r=".46"/>
<circle cx="84.5" cy="120.3" r=".46"/>
<circle cx="64.1" cy="120.3" r=".46"/>
<circle cx="66.7" cy="133.6" r=".46"/>
<circle cx="66.7" cy="157.1" r=".46"/>
<circle cx="125.1" cy="58" r=".46"/>
<circle cx="112.4" cy="68.2" r=".46"/>
<circle cx="134.6" cy="49.1" r=".46"/>
<circle cx="125.1" cy="68.2" r=".46"/>
<circle cx="141" cy="68.2" r=".46"/>
<circle cx="141" cy="59.3" r=".46"/>
<circle cx="127.6" cy="58" r=".46"/>
<circle cx="141" cy="55.5" r=".46"/>
<circle cx="123.2" cy="88.5" r=".46"/>
<circle cx="123.2" cy="96.1" r=".46"/>
<circle cx="142.2" cy="86" r=".46"/>
<circle cx="147.3" cy="86" r=".46"/>
<circle cx="144.8" cy="86" r=".46"/>
<circle cx="149.9" cy="77.1" r=".46"/>
<circle cx="206.4" cy="86" r=".46"/>
<circle cx="183.5" cy="99.3" r=".46"/>
<circle cx="183.5" cy="106.9" r=".46"/>
<circle cx="201.3" cy="122.8" r=".46"/>
<circle cx="214" cy="110.7" r=".46"/>
<circle cx="217.2" cy="86" r=".46"/>
<circle cx="222.2" cy="86" r=".46"/>
<circle cx="198.1" cy="122.8" r=".46"/>
<circle cx="194.3" cy="122.8" r=".46"/>
<circle cx="200" cy="68.2" r=".46"/>
<circle cx="183.5" cy="91.7" r=".46"/>
<circle cx="177.8" cy="91.7" r=".46"/>
<circle cx="160" cy="68.2" r=".46"/>
<circle cx="149.9" cy="68.2" r=".46"/>
<circle cx="177.8" cy="106.9" r=".46"/>
<circle cx="177.8" cy="99.3" r=".46"/>
<circle cx="180.3" cy="55.5" r=".46"/>
<circle cx="160" cy="55.5" r=".46"/>
<circle cx="208.9" cy="147.6" r=".46"/>
<circle cx="198.1" cy="139.9" r=".46"/>
<circle cx="194.3" cy="137.4" r=".46"/>
<circle cx="213.4" cy="122.8" r=".46"/>
<circle cx="218.4" cy="122.8" r=".46"/>
<circle cx="255.9" cy="110.7" r=".46"/>
<circle cx="234.9" cy="110.7" r=".46"/>
<circle cx="241.9" cy="124.7" r=".46"/>
<circle cx="229.9" cy="147.6" r=".46"/>
<circle cx="241.9" cy="132.3" r=".46"/>
<circle cx="200" cy="60.6" r=".46"/>
<circle cx="204.5" cy="53" r=".46"/>
<circle cx="189.2" cy="68.2" r=".46"/>
<circle cx="180.3" cy="46" r=".46"/>
<circle cx="180.3" cy="60.6" r=".46"/>
<circle cx="180.3" cy="68.2" r=".46"/>
<circle cx="204.5" cy="46" r=".46"/>
<circle cx="208.3" cy="46" r=".46"/>
<circle cx="196.8" cy="46" r=".46"/>
<circle cx="241.9" cy="54.2" r=".46"/>
<circle cx="251.5" cy="46.6" r=".46"/>
<circle cx="245.7" cy="68.2" r=".46"/>
<circle cx="241.9" cy="86" r=".46"/>
<circle cx="241.9" cy="68.2" r=".46"/>
<circle cx="230.5" cy="59.3" r=".46"/>
<circle cx="230.5" cy="68.2" r=".46"/>
<circle cx="227.3" cy="86" r=".46"/>
<circle cx="241.9" cy="60.6" r=".46"/>
<circle cx="242.6" cy="25.6" r=".46"/>
<circle cx="223.5" cy="25.6" r=".46"/>
<circle cx="214" cy="25.6" r=".46"/>
<circle cx="208.3" cy="68.2" r=".46"/>
<circle cx="215.9" cy="68.2" r=".46"/>
<circle cx="223.5" cy="68.2" r=".46"/>
<circle cx="215.9" cy="46" r=".46"/>
<circle cx="223.5" cy="46" r=".46"/>
<circle cx="233" cy="33.3" r=".46"/>
<circle cx="223.5" cy="33.3" r=".46"/>
</g>
<g font-size="2.8" fill="#840000">
<text x="178" y="191.2">Title:</text>
<text x="187.3" y="191.2">AirAnalizer</text>
</g>
<g font-size="2.1" fill="#840000">
<text x="178" y="184.5">Sheet:</text>
<text x="178" y="181.5">Maniak003</text>
<text x="178" y="187.2">File:</text>
<text x="184.4" y="187.2">AirAnalizer.kicad_sch</text>
<text x="178" y="197.4">KiCad</text>
<text x="178" y="194.6">Size:</text>
<text x="184.7" y="194.6">A4</text>
<text x="185.7" y="197.4">E.D.A.</text>
<text x="194.6" y="197.4">kicad</text>
<text x="200" y="194.6">Date:</text>
<text x="201.8" y="197.4">6.0.11+dfsg-1</text>
<text x="263" y="194.6">Rev:</text>
<text x="263" y="197.4">Id:</text>
<text x="267.1" y="197.4">1/1</text>
</g>
<g font-size="1.8" fill="#840000">
<text x="35" y="12.3">1</text>
<text x="85" y="12.3">2</text>
<text x="135" y="12.3">3</text>
<text x="185" y="12.3">4</text>
<text x="235" y="12.3">5</text>
<text x="285" y="12.3">6</text>
<text x="10.4" y="36.3">A</text>
<text x="285.4" y="36.3">A</text>
<text x="89.7" y="49">D+</text>
<text x="85.4" y="59.1">uchk</text>
<text x="263.1" y="57.9">Scint</text>
<text x="10.3" y="86.3">B</text>
<text x="114.6" y="89.6">rst</text>
<text x="285.3" y="86.3">B</text>
<text x="195.8" y="101.7">uart1_rxd</text>
<text x="216.8" y="101.7">uart2_rxd</text>
<text x="237.8" y="101.7">uart3_rxd</text>
<text x="195.9" y="104.2">uart1_txd</text>
<text x="216.9" y="104.2">uart2_txd</text>
<text x="237.8" y="104.2">uart3_txd</text>
<text x="166.9" y="108">mpx4250</text>
<text x="174.9" y="115.7">ugn3503</text>
<text x="120.6" y="120.1">Scint</text>
<text x="161.4" y="122.6">mpx4250</text>
<text x="161.4" y="120.1">ugn3503</text>
<text x="116.5" y="130.3">uart2_rxd</text>
<text x="116.5" y="127.7">uart2_txd</text>
<text x="161.4" y="130.3">ST7735S_CS</text>
<text x="161.4" y="127.7">ST7735S_RESET</text>
<text x="10.3" y="136.3">C</text>
<text x="161.4" y="135.3">ST7735S_DC</text>
<text x="161.4" y="137.9">ST7735S_SDA</text>
<text x="161.4" y="132.8">ST7735S_SCL</text>
<text x="251.5" y="136">ST7735S_RESET</text>
<text x="285.3" y="136.3">C</text>
<text x="117" y="143">i2c1_sda</text>
<text x="117.6" y="140.4">i2c1_scl</text>
<text x="161.4" y="143">uart1_txd</text>
<text x="183.1" y="138.5">i2c1_sda</text>
<text x="183.6" y="141.1">i2c1_scl</text>
<text x="212.3" y="138.5">i2c1_sda</text>
<text x="212.8" y="141.1">i2c1_scl</text>
<text x="253.7" y="141.1">ST7735S_SCL</text>
<text x="254.7" y="143.6">ST7735S_DC</text>
<text x="254.7" y="138.5">ST7735S_CS</text>
<text x="38.2" y="145.5">i2c1_scl</text>
<text x="78.9" y="144.9">i2c1_sda</text>
<text x="79.5" y="147.4">i2c1_scl</text>
<text x="116.5" y="148">uart3_rxd</text>
<text x="116.5" y="145.5">uart3_txd</text>
<text x="161.4" y="145.5">uart1_rxd</text>
<text x="186.7" y="148.7">swd</text>
<text x="253.6" y="146.1">ST7735S_SDA</text>
<text x="37.6" y="150.6">i2c1_sda</text>
<text x="113.4" y="155.7">uchk</text>
<text x="161.4" y="153.1">swd</text>
<text x="161.4" y="155.7">swc</text>
<text x="169.1" y="150.6">D+</text>
<text x="186.7" y="151.2">swc</text>
<text x="187.6" y="153.8">rst</text>
<text x="10.3" y="186.3">D</text>
<text x="285.3" y="186.3">D</text>
<text x="35" y="200.3">1</text>
<text x="85" y="200.3">2</text>
<text x="135" y="200.3">3</text>
<text x="185" y="200.3">4</text>
<text x="235" y="200.3">5</text>
<text x="285" y="200.3">6</text>
</g>
<g font-size="1.8" fill="#006464">
<text x="216.6" y="22.5">L4</text>
<text x="228.6" y="23.6">MCP1700</text>
<text x="231.7" y="21.1">U7</text>
<text x="206.4" y="24.8">+BATT</text>
<text x="206.4" y="29.2">C22</text>
<text x="215.3" y="25">47uH</text>
<text x="217.8" y="29.2">C7</text>
<text x="228.2" y="26.7">VI</text>
<text x="235.3" y="26.7">VO</text>
<text x="245.7" y="29.2">C18</text>
<text x="206.4" y="31.8">10u</text>
<text x="217.2" y="31.1">10u</text>
<text x="234.1" y="30.5" transform="rotate(-90 234.1 30.5)">GND</text>
<text x="245.7" y="31.8">10u</text>
<text x="75.2" y="40.1">USB_B_Mini</text>
<text x="79.5" y="37.6">J1</text>
<text x="226.4" y="38.1">J3</text>
<text x="79.7" y="43.8">VBUS</text>
<text x="100.8" y="46.8">R1</text>
<text x="137.2" y="44.2">J2</text>
<text x="175" y="45.1">+BATT</text>
<text x="186.7" y="45.1">22uH</text>
<text x="188" y="43.2">L2</text>
<text x="199.3" y="43.2">D4</text>
<text x="209.6" y="45.1">47uH</text>
<text x="210.9" y="43.2">L3</text>
<text x="81.7" y="48.9">D+</text>
<text x="82.7" y="54">ID</text>
<text x="99.7" y="52.7">D1</text>
<text x="100.8" y="49.3">1k</text>
<text x="112.7" y="52.1">LTC4054</text>
<text x="138" y="52.9">+BATT</text>
<text x="144.9" y="52.9">MC33375ST</text>
<text x="149.2" y="50.4">D8</text>
<text x="157.1" y="52.9">+3.3V</text>
<text x="165.7" y="52.1">R5</text>
<text x="165.8" y="54">1k</text>
<text x="183.7" y="52.8">LM2733YMF</text>
<text x="187.9" y="50.3">U5</text>
<text x="198.1" y="50.2">C11</text>
<text x="198.1" y="52.1">89p</text>
<text x="217.8" y="49.5">R11</text>
<text x="218.5" y="51.4">1k</text>
<text x="243.8" y="50.2">R15</text>
<text x="243.8" y="52.7">39k</text>
<text x="79.1" y="54.5" transform="rotate(-90 79.1 54.5)">Shield</text>
<text x="81.7" y="54.5" transform="rotate(-90 81.7 54.5)">GND</text>
<text x="105" y="59.1">~{CHRG}</text>
<text x="111" y="59.7">U2</text>
<text x="113.4" y="57" transform="rotate(-90 113.4 57)">VCC</text>
<text x="116.3" y="59.1">BAT</text>
<text x="127" y="55.2">SW1A</text>
<text x="145.8" y="56.5">Vin</text>
<text x="150.9" y="59.6" transform="rotate(-90 150.9 59.6)">Gnd</text>
<text x="150.9" y="56.5">Vout</text>
<text x="184.4" y="56.5">VIN</text>
<text x="191.2" y="56.5">SW</text>
<text x="208.9" y="56.5">R9</text>
<text x="208.9" y="59.1">R</text>
<text x="234.3" y="55.6">R13</text>
<text x="234.4" y="58.1">12k</text>
<text x="252" y="58.4">U6</text>
<text x="252.5" y="59.6" transform="rotate(-90 252.5 59.6)">V- V+</text>
<text x="87" y="64.1">C1</text>
<text x="100.8" y="64.6">R2</text>
<text x="105" y="61.6">PROG</text>
<text x="113.4" y="65.4" transform="rotate(-90 113.4 65.4)">GND</text>
<text x="128" y="64.6">C3</text>
<text x="143.9" y="64.6">C5</text>
<text x="145.8" y="60.3">On</text>
<text x="160.7" y="61">C10</text>
<text x="160.7" y="62.9">10u</text>
<text x="168.8" y="62.2">D3</text>
<text x="174" y="64.1">C8</text>
<text x="184.4" y="61.6">EN</text>
<text x="190.3" y="62.9" transform="rotate(-90 190.3 62.9)">GND</text>
<text x="191.5" y="61.6">FB</text>
<text x="194.9" y="65.4">R10</text>
<text x="232.4" y="65.4">R12</text>
<text x="247" y="64.8">R16</text>
<text x="249.9" y="60.3">+</text>
<text x="252.2" y="62.9">LMV7239M5</text>
<text x="87" y="66.7">10u</text>
<text x="100.8" y="67.1">10k</text>
<text x="128" y="67.1">10u</text>
<text x="143.9" y="67.1">10u</text>
<text x="174" y="66.7">10u</text>
<text x="194.9" y="67.3">R</text>
<text x="207" y="71.1">C13</text>
<text x="214.6" y="71.1">C16</text>
<text x="222.3" y="71.1">C17</text>
<text x="232.4" y="67.3">2.2k</text>
<text x="240" y="71.1">C19</text>
<text x="247" y="66.7">91</text>
<text x="207" y="73">10u</text>
<text x="214.6" y="73">10u</text>
<text x="222.3" y="73">10u</text>
<text x="240" y="73">0.1</text>
<text x="98" y="79.6">+3.3V</text>
<text x="139.3" y="83.4">+3.3V</text>
<text x="141" y="80">47uH</text>
<text x="142.2" y="78.1">L5</text>
<text x="158.1" y="80">C14</text>
<text x="158.1" y="81.9">10u</text>
<text x="204.4" y="83.4">+5V</text>
<text x="103.9" y="86.2">C15</text>
<text x="103.9" y="88.7">10u</text>
<text x="171.5" y="88.9">L6</text>
<text x="210.8" y="88.9">C21</text>
<text x="228" y="89.5">C24</text>
<text x="235.6" y="89.5">C26</text>
<text x="62.9" y="95.3">L1</text>
<text x="83.8" y="94.6">10u</text>
<text x="84.5" y="92.7">C28 C12</text>
<text x="88.9" y="94.6">10u</text>
<text x="94.6" y="92.7">C9</text>
<text x="94.6" y="94.6">10u</text>
<text x="116.8" y="93.3">C6</text>
<text x="116.8" y="95.3">0.1</text>
<text x="130" y="92.1">NRST</text>
<text x="140.7" y="93.6" transform="rotate(-90 140.7 93.6)">VBAT</text>
<text x="143.3" y="92.8" transform="rotate(-90 143.3 92.8)">VDD</text>
<text x="145.8" y="92.8" transform="rotate(-90 145.8 92.8)">VDD</text>
<text x="148.3" y="92.8" transform="rotate(-90 148.3 92.8)">VDD</text>
<text x="150.9" y="93.9" transform="rotate(-90 150.9 93.9)">VDDA</text>
<text x="154.3" y="91.4">U4</text>
<text x="163.7" y="90.8">+5V</text>
<text x="170.2" y="95.3">C29</text>
<text x="170.8" y="90.8">47uH</text>
<text x="186.4" y="94.8">C30</text>
<text x="210.8" y="90.8">10u</text>
<text x="228" y="91.4">10u</text>
<text x="235.6" y="91.4">10u</text>
<text x="46.4" y="99.1">+BATT</text>
<text x="130" y="97.2">BOOT0</text>
<text x="139.1" y="100.3">STM32F303CCT6</text>
<text x="170.2" y="97.2">10u</text>
<text x="186.4" y="97.3">1000</text>
<text x="57" y="106">VIN</text>
<text x="57.7" y="102.3">MCP1640BCH</text>
<text x="62.8" y="106">U1</text>
<text x="68.4" y="106">SW</text>
<text x="82.4" y="105">+5V</text>
<text x="113.6" y="104.8">16MHz</text>
<text x="115.6" y="102.9">Y1</text>
<text x="130" y="102.2">PF0</text>
<text x="130" y="104.8">PF1</text>
<text x="170.2" y="102.9">C31</text>
<text x="170.2" y="104.8">50pF</text>
<text x="186.1" y="102.9">R20</text>
<text x="186.1" y="104.8">51k</text>
<text x="57" y="111.1">EN</text>
<text x="66.4" y="108.6">VOUT</text>
<text x="67.6" y="113.7">VFB</text>
<text x="77" y="111.5">976k</text>
<text x="78.1" y="109.9">R4</text>
<text x="130" y="109.9">PC13</text>
<text x="130" y="112.4">PC14</text>
<text x="210.2" y="109.9">J4</text>
<text x="231.1" y="109.9">J6</text>
<text x="252.1" y="109.9">J8</text>
<text x="47.6" y="116.2">C2</text>
<text x="65.2" y="114.7" transform="rotate(-90 65.2 114.7)">GND</text>
<text x="75.6" y="116.8">R3 C4</text>
<text x="75.6" y="118.7">309k</text>
<text x="92.5" y="116.6">C27</text>
<text x="92.5" y="119.2">10u</text>
<text x="104.1" y="114.3">+BATT</text>
<text x="105.4" y="117.5">R18</text>
<text x="114.9" y="119.4">R6</text>
<text x="130" y="114.9">PC15</text>
<text x="105.4" y="125.1">R19</text>
<text x="105.4" y="120">10k</text>
<text x="115" y="121.3">1k</text>
<text x="130" y="120">PB0</text>
<text x="130" y="122.6">PB1</text>
<text x="130" y="125.1">PB2</text>
<text x="153.3" y="120">PA0</text>
<text x="153.3" y="122.6">PA1</text>
<text x="153.3" y="125.1">PA2</text>
<text x="194.6" y="121.3">+3.3V</text>
<text x="242.8" y="123.2">+3.3V</text>
<text x="63.8" y="131">+3.3V</text>
<text x="105.4" y="127.6">20k</text>
<text x="109.9" y="126.4">D2</text>
<text x="130" y="127.6">PB3</text>
<text x="130" y="130.2">PB4</text>
<text x="153.3" y="127.6">PA3</text>
<text x="153.3" y="130.2">PA4</text>
<text x="188.6" y="127">R14</text>
<text x="188.6" y="128.9">10k</text>
<text x="201.9" y="127">R17</text>
<text x="201.9" y="128.9">10k</text>
<text x="207" y="127">C20</text>
<text x="207" y="128.9">10u</text>
<text x="222.9" y="127">C23</text>
<text x="222.9" y="128.9">10u</text>
<text x="244.5" y="128.3">C25</text>
<text x="244.5" y="130.2">10u</text>
<text x="48.9" y="137.2">D5</text>
<text x="87.3" y="137.2">+3.3V</text>
<text x="130" y="132.7">PB5</text>
<text x="130" y="135.3">PB6</text>
<text x="130" y="137.8">PB7</text>
<text x="153.3" y="132.7">PA5</text>
<text x="153.3" y="135.3">PA6</text>
<text x="153.3" y="137.8">PA7</text>
<text x="47" y="139.7">SCD41</text>
<text x="67.7" y="143.9" transform="rotate(-90 67.7 143.9)">Vdd</text>
<text x="91.9" y="142.2">Vdd</text>
<text x="130" y="140.3">PB8</text>
<text x="130" y="142.9">PB9</text>
<text x="153.3" y="140.3">PA8</text>
<text x="153.3" y="142.9">PA9</text>
<text x="275.6" y="138.1">J9</text>
<text x="55" y="145.4">SCL</text>
<text x="62.6" y="145" transform="rotate(-90 62.6 145)">Vddh</text>
<text x="91.9" y="144.8">sda</text>
<text x="91.9" y="147.3">scl</text>
<text x="97.2" y="145.2">D6</text>
<text x="130" y="145.4">PB10</text>
<text x="130" y="148">PB11</text>
<text x="152" y="145.4">PA10</text>
<text x="152" y="148">PA11</text>
<text x="174.6" y="148">R7</text>
<text x="177.8" y="148">51</text>
<text x="205.1" y="146.7">J5</text>
<text x="226.1" y="146.7">J7</text>
<text x="55" y="150.5">SDA</text>
<text x="65.2" y="153.5" transform="rotate(-90 65.2 153.5)">GND</text>
<text x="67.7" y="153.5" transform="rotate(-90 67.7 153.5)">GND</text>
<text x="70.2" y="153.5" transform="rotate(-90 70.2 153.5)">GND</text>
<text x="95" y="150.9" transform="rotate(-90 95 150.9)">gnd</text>
<text x="95.3" y="154.3">AGS02MA</text>
<text x="121.9" y="152.4">D7</text>
<text x="130" y="150.5">PB12</text>
<text x="130" y="153">PB13</text>
<text x="130" y="155.6">PB14</text>
<text x="152" y="150.5">PA12</text>
<text x="152" y="153">PA13</text>
<text x="152" y="155.6">PA14</text>
<text x="174.6" y="150.5">R8</text>
<text x="177.8" y="150.5">51</text>
<text x="130" y="158.1">PB15</text>
<text x="140.7" y="159.1" transform="rotate(-90 140.7 159.1)">VSS</text>
<text x="143.3" y="159.1" transform="rotate(-90 143.3 159.1)">VSS</text>
<text x="145.8" y="159.1" transform="rotate(-90 145.8 159.1)">VSS</text>
<text x="148.3" y="159.1" transform="rotate(-90 148.3 159.1)">VSSA</text>
<text x="152" y="158.1">PA15</text>
</g>
<g font-size="1.8" fill="#a90000">
<text x="226" y="25.4">3</text>
<text x="238.7" y="25.4">2</text>
<text x="232.8" y="32.7" transform="rotate(-90 232.8 32.7)">1</text>
<text x="130.8" y="41.3">1</text>
<text x="220.4" y="40.6">MP</text>
<text x="86.3" y="42.5">1</text>
<text x="86.3" y="47.6">3</text>
<text x="130.8" y="43.8">2</text>
<text x="225.2" y="44.7" transform="rotate(-90 225.2 44.7)">3</text>
<text x="227.7" y="44.7" transform="rotate(-90 227.7 44.7)">2</text>
<text x="230.3" y="44.7" transform="rotate(-90 230.3 44.7)">1</text>
<text x="86.3" y="50.2">2</text>
<text x="86.3" y="52.7">4</text>
<text x="112.1" y="52.4" transform="rotate(-90 112.1 52.4)">4</text>
<text x="134.4" y="49.1" transform="rotate(-90 134.4 49.1)">MP</text>
<text x="247" y="54">4</text>
<text x="251.2" y="52.4" transform="rotate(-90 251.2 52.4)">5</text>
<text x="77.9" y="57.4" transform="rotate(-90 77.9 57.4)">6</text>
<text x="80.4" y="57.4" transform="rotate(-90 80.4 57.4)">5</text>
<text x="102.8" y="57.8">1</text>
<text x="120.6" y="57.8">3</text>
<text x="135.8" y="57.8">1</text>
<text x="142.8" y="55.2">1</text>
<text x="142.8" y="59">2</text>
<text x="156.8" y="55.2">3</text>
<text x="182.2" y="55.2">5</text>
<text x="194.9" y="55.2">1</text>
<text x="247" y="59">3</text>
<text x="259.7" y="56.5">1</text>
<text x="102.8" y="60.3">5</text>
<text x="149.6" y="62.5" transform="rotate(-90 149.6 62.5)">4</text>
<text x="182.2" y="60.3">4</text>
<text x="189" y="65.1" transform="rotate(-90 189 65.1)">2</text>
<text x="194.9" y="60.3">3</text>
<text x="251.2" y="62.5" transform="rotate(-90 251.2 62.5)">2</text>
<text x="112.1" y="67.6" transform="rotate(-90 112.1 67.6)">2</text>
<text x="139.4" y="87.9" transform="rotate(-90 139.4 87.9)">1</text>
<text x="142" y="88.5" transform="rotate(-90 142 88.5)">24</text>
<text x="144.5" y="88.5" transform="rotate(-90 144.5 88.5)">36</text>
<text x="147.1" y="88.5" transform="rotate(-90 147.1 88.5)">48</text>
<text x="149.6" y="87.9" transform="rotate(-90 149.6 87.9)">9</text>
<text x="127" y="95.9">44</text>
<text x="127.6" y="90.8">7</text>
<text x="211.2" y="95.9" transform="rotate(-90 211.2 95.9)">MP</text>
<text x="232.2" y="95.9" transform="rotate(-90 232.2 95.9)">MP</text>
<text x="253.1" y="95.9" transform="rotate(-90 253.1 95.9)">MP</text>
<text x="127.6" y="101">5</text>
<text x="207.6" y="100.3">3</text>
<text x="207.6" y="97.8">4</text>
<text x="228.6" y="100.3">3</text>
<text x="228.6" y="97.8">4</text>
<text x="249.5" y="100.3">3</text>
<text x="249.5" y="97.8">4</text>
<text x="54.6" y="104.8">6</text>
<text x="72.3" y="104.8">1</text>
<text x="72.3" y="107.3">5</text>
<text x="127.6" y="103.5">6</text>
<text x="207.6" y="105.4">1</text>
<text x="207.6" y="102.9">2</text>
<text x="228.6" y="105.4">1</text>
<text x="228.6" y="102.9">2</text>
<text x="249.5" y="105.4">1</text>
<text x="249.5" y="102.9">2</text>
<text x="54.6" y="109.8">3</text>
<text x="72.3" y="112.4">4</text>
<text x="127.6" y="108.6">2</text>
<text x="127.6" y="111.1">3</text>
<text x="127.6" y="113.7">4</text>
<text x="63.9" y="117.1" transform="rotate(-90 63.9 117.1)">2</text>
<text x="127" y="118.7">18</text>
<text x="157.5" y="118.7">10</text>
<text x="127" y="121.3">19</text>
<text x="127" y="123.8">20</text>
<text x="157.5" y="121.3">11</text>
<text x="157.5" y="123.8">12</text>
<text x="127" y="126.4">39</text>
<text x="127" y="128.9">40</text>
<text x="127" y="131.4">41</text>
<text x="157.5" y="126.4">13</text>
<text x="157.5" y="128.9">14</text>
<text x="157.5" y="131.4">15</text>
<text x="269.2" y="129.5">7</text>
<text x="272.8" y="127.7" transform="rotate(-90 272.8 127.7)">MP</text>
<text x="127" y="134">42</text>
<text x="127" y="136.5">43</text>
<text x="157.5" y="134">16</text>
<text x="157.5" y="136.5">17</text>
<text x="202.5" y="137.2">3</text>
<text x="202.5" y="134.6">4</text>
<text x="206.1" y="132.7" transform="rotate(-90 206.1 132.7)">MP</text>
<text x="223.5" y="137.2">3</text>
<text x="223.5" y="134.6">4</text>
<text x="227.1" y="132.7" transform="rotate(-90 227.1 132.7)">MP</text>
<text x="269.2" y="137.2">4</text>
<text x="269.2" y="134.6">5</text>
<text x="269.2" y="132.1">6</text>
<text x="52" y="141.6">5</text>
<text x="56.3" y="138.7" transform="rotate(-90 56.3 138.7)">1</text>
<text x="58.8" y="138.7" transform="rotate(-90 58.8 138.7)">2</text>
<text x="61.3" y="139.3" transform="rotate(-90 61.3 139.3)">19</text>
<text x="63.9" y="138.7" transform="rotate(-90 63.9 138.7)">3</text>
<text x="66.4" y="138.7" transform="rotate(-90 66.4 138.7)">7</text>
<text x="69" y="138.7" transform="rotate(-90 69 138.7)">4</text>
<text x="71.7" y="141.6">14</text>
<text x="89.5" y="141">1</text>
<text x="89.5" y="143.5">2</text>
<text x="127" y="139.1">45</text>
<text x="127" y="141.6">46</text>
<text x="157.5" y="139.1">29</text>
<text x="157.5" y="141.6">30</text>
<text x="202.5" y="142.2">1</text>
<text x="202.5" y="139.7">2</text>
<text x="223.5" y="142.2">1</text>
<text x="223.5" y="139.7">2</text>
<text x="269.2" y="142.2">2</text>
<text x="269.2" y="139.7">3</text>
<text x="51.4" y="149.2">10</text>
<text x="52" y="146.7">8</text>
<text x="52" y="144.1">9</text>
<text x="71.7" y="144.1">15</text>
<text x="71.7" y="146.7">16</text>
<text x="71.7" y="149.2">17</text>
<text x="89.5" y="146">4</text>
<text x="127" y="144.1">21</text>
<text x="127" y="146.7">22</text>
<text x="127" y="149.2">25</text>
<text x="157.5" y="144.1">31</text>
<text x="157.5" y="146.7">32</text>
<text x="157.5" y="149.2">33</text>
<text x="269.2" y="144.8">1</text>
<text x="71.7" y="151.8">18</text>
<text x="93.7" y="153.3" transform="rotate(-90 93.7 153.3)">3</text>
<text x="127" y="151.8">26</text>
<text x="127" y="154.3">27</text>
<text x="157.5" y="151.8">34</text>
<text x="157.5" y="154.3">37</text>
<text x="56.3" y="157.1" transform="rotate(-90 56.3 157.1)">11</text>
<text x="58.8" y="157.1" transform="rotate(-90 58.8 157.1)">12</text>
<text x="61.3" y="157.1" transform="rotate(-90 61.3 157.1)">13</text>
<text x="63.9" y="156.5" transform="rotate(-90 63.9 156.5)">6</text>
<text x="66.4" y="157.1" transform="rotate(-90 66.4 157.1)">20</text>
<text x="69" y="157.1" transform="rotate(-90 69 157.1)">21</text>
<text x="127" y="156.8">28</text>
<text x="147.1" y="161.6" transform="rotate(-90 147.1 161.6)">8</text>
<text x="157.5" y="156.8">38</text>
<text x="139.4" y="162.2" transform="rotate(-90 139.4 162.2)">23</text>
<text x="142" y="162.2" transform="rotate(-90 142 162.2)">35</text>
<text x="144.5" y="162.2" transform="rotate(-90 144.5 162.2)">47</text>
</g>
<text font-size="1.8" fill="#009600" x="176.5" y="91.3">+5</text>
<g font-size="1.1" fill="#a90000">
<text x="120.8" y="103.5">1</text>
<text x="122.9" y="106.4" transform="rotate(-90 122.9 106.4)">2</text>
<text x="124.7" y="103.5">3</text>
</g>
<g font-size=".5" fill="#840000">
<text x="133.3" y="46">Mounting</text>
<text x="224.1" y="42.2" transform="rotate(-90 224.1 42.2)">Mounting</text>
<text x="210.1" y="96.7">Mounting</text>
<text x="231.1" y="96.7">Mounting</text>
<text x="252" y="96.7">Mounting</text>
<text x="271.7" y="128.4">Mounting</text>
<text x="205" y="133.5">Mounting</text>
<text x="226" y="133.5">Mounting</text>
</g>
</svg>
